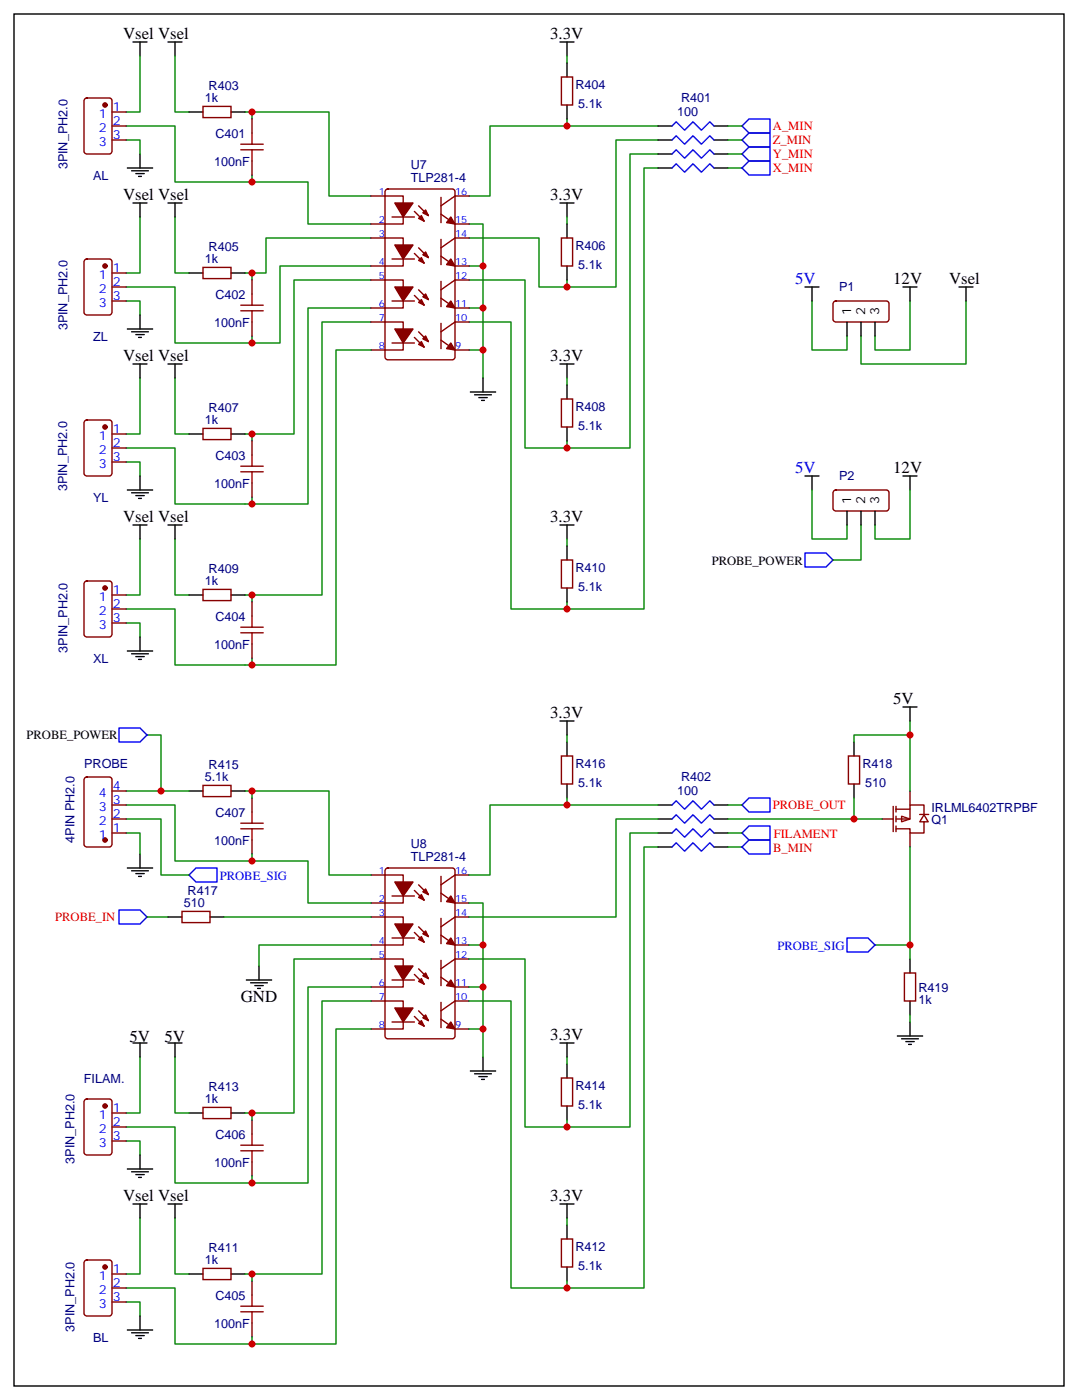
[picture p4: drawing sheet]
<svg xmlns="http://www.w3.org/2000/svg" width="272mm" height="353mm" viewBox="0 0 272 353" stroke-linecap="round" stroke-linejoin="round" font-family="sans-serif">
<g fill="none" stroke="#008700" stroke-width=".35">
<path d="M35.3 14.1v14.1h-3.6M44.1 14.1v14.1h3.5M142.9 14.1v1.8M31.7 35.3h3.6v3.5M31.7 31.8h12.4v14.1h19.4v-1.8M61.7 28.2h21.2v21.2h10.6M63.5 28.2v1.8M142.9 30v1.8M165.8 38.8h-7.1v74.1h-26.4v-42.3h-14.1M165.8 35.3h-10.6v37h-19.4v-12.3h-17.6M165.8 31.8h-42.3v17.6h-5.3M183.4 31.8h3.6"/>
<path d="M183.4 35.3h3.6M183.4 38.8h3.6M35.3 54.7v14.1h-3.6M44.1 54.7v14.1h3.5M63.5 45.9h14.1v10.5h15.9M93.5 60h-26.5v8.8h-5.3M118.2 56.4h3.5v38.8M142.9 54.7v1.7M165.8 42.3h-3.5v111.2h-33.5v-72.4h-10.6M183.4 42.3h3.6M31.7 72.3h12.4v14.1h19.4v-1.7M31.7 75.8h3.6v3.6"/>
<path d="M63.5 68.8v1.8M93.5 67h-22.9v19.4h-7.1M93.5 77.6h-15.9v49.4h-14.1v-1.8M93.5 70.6h-19.4v38.8h-12.4M118.2 77.6h3.5M118.2 67h3.5M142.9 70.6v1.7M204.6 75.8v12.4h8.8v-3.5M229.3 75.8v12.4h-8.8v-3.5M243.4 75.8v15.9h-26.4v-7M35.3 95.2v14.2h-3.6M44.1 95.2v14.2h3.5"/>
<path d="M93.5 81.1h-12.4v68.8h-19.4M118.2 88.2h3.5M142.9 95.2v1.8M31.7 116.4h3.6v3.5M63.5 109.4v1.7M142.9 111.1v1.8M35.3 135.8v14.1h-3.6M44.1 135.8v14.1h3.5M142.9 135.8v1.8M204.6 123.5v12.3h8.8v-3.5M217 132.3v8.8h-7.1M229.3 123.5v12.3h-8.8v-3.5"/>
<path d="M31.7 157h3.6v3.5M63.5 149.9v1.8M142.9 151.7v1.8M63.5 165.8v1.8M31.7 199.3h15.9M37 185.2h3.6v14.1M61.7 199.3h21.2v21.2h10.6M63.5 199.3v1.8M31.7 209.9h3.6v5.3M63.5 217h14.1v10.5h15.9M165.8 213.4h-3.5v111.2h-33.5v-72.4h-10.6M165.8 209.9h-7.1v74.1h-26.4v-42.3h-14.1"/>
<path d="M165.8 202.8h-42.3v17.7h-5.3M183.4 213.4h3.6M183.4 209.9h3.6M183.4 202.8h3.6M37 231.1h5.3M56.4 231.1h37.1M93.5 238.1h-28.2v5.3M118.2 227.5h3.5v38.8M118.2 238.1h3.5M93.5 259.3h-8.8v79.4h-40.6v-14.1h-12.4M93.5 252.2h-12.4v68.8h-19.4M93.5 248.7h-15.9v49.4h-14.1v-1.8"/>
<path d="M93.5 241.7h-19.4v38.8h-12.4M118.2 248.7h3.5M118.2 259.3h3.5M35.3 266.3v14.2h-3.6M44.1 266.3v14.2h3.5M142.9 266.3v1.8M31.7 284h12.4v14.1h19.4M31.7 287.5h3.6v3.5M63.5 280.5v1.7M142.9 282.2v1.8M35.3 306.9v14.1h-3.6M44.1 306.9v14.1h3.5"/>
<path d="M142.9 306.9v1.8M31.7 328.1h3.6v3.5M63.5 321v1.8M63.5 336.9v1.8M142.9 322.8v1.8"/>
</g>
<g fill="none" stroke="#000" stroke-width=".35">
<path d="M3.5 3.5h264.6v345.7h-264.6zM33.5 10.6h3.5M35.3 10.6v3.5M42.3 10.6h3.6M44.1 10.6v3.5M141.1 10.6h3.5M142.9 10.6v3.5M142.9 15.9v3.5M35.3 38.8v3.5M47.6 28.2h3.6M58.2 28.2h3.5M142.9 26.5v3.5"/>
<path d="M165.8 31.8h3.5M165.8 35.3h3.5M165.8 38.8h3.5M179.9 31.8h3.5M179.9 35.3h3.5M179.9 38.8h3.5M32.1 42.3h6.4M33.2 43h4.2M33.5 51.2h3.5M34.2 43.7h2.1M34.9 44.5h.7M35.3 51.2v3.5"/>
<path d="M42.3 51.2h3.6M44.1 51.2v3.5M141.1 51.2h3.5M142.9 51.2v3.5M142.9 56.4v3.6M165.8 42.3h3.5M179.9 42.3h3.5M35.3 79.4v3.5M47.6 68.8h3.6M58.2 68.8h3.5M142.9 67v3.6M202.8 72.3h3.6"/>
<path d="M204.6 72.3v3.5M227.5 72.3h3.6M229.3 72.3v3.5M241.7 72.3h3.5M243.4 72.3v3.5M32.1 82.9h6.4M33.2 83.6h4.2M33.5 91.7h3.5M34.2 84.3h2.1M34.9 85h.7M35.3 91.7v3.5M42.3 91.7h3.6"/>
<path d="M44.1 91.7v3.5M118.5 98.8h6.4M119.6 99.5h4.2M121.7 95.2v3.6M141.1 91.7h3.5M142.9 91.7v3.5M142.9 97v3.5M213.4 81.1v3.6M217 81.1v3.6M220.5 81.1v3.6M35.3 119.9v3.6M47.6 109.4h3.6"/>
<path d="M58.2 109.4h3.5M120.6 100.2h2.2M121.4 100.9h.7M142.9 107.6v3.5M202.8 119.9h3.6M204.6 119.9v3.6M227.5 119.9h3.6M229.3 119.9v3.6M32.1 123.5h6.4M33.2 124.2h4.2M33.5 132.3h3.5M34.2 124.9h2.1"/>
<path d="M34.9 125.6h.7M35.3 132.3v3.5M42.3 132.3h3.6M44.1 132.3v3.5M141.1 132.3h3.5M142.9 132.3v3.5M142.9 137.6v3.5M213.4 128.8v3.5M217 128.8v3.5M220.5 128.8v3.5M47.6 149.9h3.6M58.2 149.9h3.5"/>
<path d="M142.9 148.2v3.5M32.1 164h6.4M33.2 164.7h4.2M34.2 165.5h2.1M34.9 166.2h.7M35.3 160.5v3.5M47.6 199.3h3.6M58.2 199.3h3.5M32.1 218.7h6.4M33.2 219.4h4.2M35.3 215.2v3.5M165.8 202.8h3.5"/>
<path d="M165.8 206.4h3.5M165.8 209.9h3.5M165.8 213.4h3.5M179.9 202.8h3.5M179.9 206.4h3.5M179.9 209.9h3.5M179.9 213.4h3.5M34.2 220.1h2.1M34.9 220.8h.7M42.3 231.1h3.6M52.9 231.1h3.5M62.1 246.9h6.3"/>
<path d="M63.1 247.7h4.3M64.2 248.4h2.1M64.9 249.1h.7M65.3 243.4v3.5M33.5 262.8h3.5M35.3 262.8v3.5M42.3 262.8h3.6M44.1 262.8v3.5M118.5 269.9h6.4M119.6 270.6h4.2M120.6 271.3h2.2M121.4 272h.7"/>
<path d="M121.7 266.3v3.6M141.1 262.8h3.5M142.9 262.8v3.5M142.9 268.1v3.5M142.9 278.7v3.5M32.1 294.6h6.4M33.2 295.3h4.2M34.2 296h2.1M34.9 296.7h.7M35.3 291v3.6M47.6 280.5h3.6M58.2 280.5h3.5"/>
<path d="M33.5 303.4h3.5M35.3 303.4v3.5M42.3 303.4h3.6M44.1 303.4v3.5M141.1 303.4h3.5M142.9 303.4v3.5M142.9 308.7v3.5M142.9 319.3v3.5M32.1 335.1h6.4M33.2 335.8h4.2M34.2 336.6h2.1M34.9 337.3h.7"/>
<path d="M35.3 331.6v3.5M47.6 321h3.6M58.2 321h3.5"/>
</g>
<g fill="none" stroke="#00f" stroke-width=".35">
<path d="M169.3 31.8l1.1-1.1 2.1 2.1 2.1-2.1 2.1 2.1 2.2-2.1 1 1.1M169.3 35.3l1.1-1.1 2.1 2.1 2.1-2.1 2.1 2.1 2.2-2.1 1 1.1M169.3 38.8l1.1-1.1 2.1 2.2 2.1-2.2 2.1 2.2 2.2-2.2 1 1.1M187 31.8l1.7-1.8h5.3v3.5h-5.3zM188.7 37h5.3v3.6h-5.3l-1.7-1.8zM188.7 33.5h5.3v3.5h-5.3l-1.7-1.7zM169.3 42.3l1.1-1 2.1 2.1 2.1-2.1 2.1 2.1 2.2-2.1 1 1M188.7 40.6h5.3v3.5h-5.3l-1.7-1.8zM202.8 139.3h5.3l1.8 1.8-1.8 1.8h-5.3zM30 183.4h5.3l1.7 1.8-1.7 1.8h-5.3zM169.3 202.8l1.1-1 2.1 2.1 2.1-2.1 2.1 2.1 2.2-2.1 1 1M169.3 206.4l1.1-1.1 2.1 2.1 2.1-2.1 2.1 2.1 2.2-2.1 1 1.1"/>
<path d="M169.3 209.9l1.1-1.1 2.1 2.2 2.1-2.2 2.1 2.2 2.2-2.2 1 1.1M169.3 213.4l1.1-1 2.1 2.1 2.1-2.1 2.1 2.1 2.2-2.1 1 1M187 213.4l1.7-1.7h5.3v3.5h-5.3zM187 209.9l1.7-1.8h5.3v3.6h-5.3zM187 202.8l1.7-1.7h5.3v3.5h-5.3zM30 229.3h5.3l1.7 1.8-1.7 1.7h-5.3z"/>
</g>
<g fill="none" stroke="#870000" stroke-width=".35">
<path d="M141.5 19.4h2.8v7.1h-2.8zM51.2 26.8h7v2.8h-7zM63.5 30v3.5M63.5 40.6v3.5M93.5 60h8.1v7h-8.1M93.5 49.4h8.1v7h-8.1M97.2 47.8l.5-.2h16.2a.71 .71 0 0 1 .8 .7l-.1 41.9-.7 .5h-16.2l-.5-.3-.2-.4v-41.7zM98.8 54.7h5.6M104.4 53.3l2.5 2.4M105.5 51.9l2.4 2.4M111.1 49.7v6.4M111.1 54l3.6 2.4h3.5"/>
<path d="M118.2 60h-3.5l-3.6 2.4M118.2 49.4h-3.5l-3.6 2.5M141.5 60h2.8v7h-2.8zM51.2 67.4h7v2.8h-7zM63.5 70.6v3.5M93.5 70.6h8.1v7h-8.1M98.8 75.8h5.6M98.8 65.3h5.6M104.4 74.4l2.5 2.5M104.4 63.9l2.5 2.4M105.5 73l2.4 2.5M105.5 62.4l2.4 2.5"/>
<path d="M111.1 60.3v6.4M111.1 70.9v6.4M111.1 75.1l3.6 2.5h3.5M111.1 64.6l3.6 2.4h3.5M118.2 70.6h-3.5l-3.6 2.4M210.1 76.1l.5-.3h12.7a.71 .71 0 0 1 .7 .8v3.8l-.4 .7h-13l-.5-.2-.2-.5v-3.8zM63.5 81.1v3.6M93.5 81.1h8.1v7.1h-8.1M98.8 86.4h5.6M104.4 85l2.5 2.5M105.5 83.6l2.4 2.5M111.1 81.5v6.3"/>
<path d="M111.1 85.7l3.6 2.5h3.5M118.2 81.1h-3.5l-3.6 2.5M51.2 108h7v2.8h-7zM63.5 111.1v3.6M141.5 100.5h2.8v7.1h-2.8zM63.5 121.7v3.5M210.1 123.7l.5-.2h12.7a.71 .71 0 0 1 .7 .7v3.9l-.4 .6-13 .1-.5-.3-.2-.4v-3.9zM51.2 148.5h7v2.8h-7zM63.5 151.7v3.5M141.5 141.1h2.8v7.1h-2.8zM63.5 162.3v3.5M51.2 197.9h7v2.8h-7z"/>
<path d="M63.5 201.1v3.5M63.5 211.7v3.5M97.2 218.9l.5-.2h16.2a.71 .71 0 0 1 .8 .7l-.1 41.9-.7 .5h-16.2l-.5-.3-.2-.4v-41.7zM45.9 229.7h7v2.8h-7zM93.5 231.1h8.1v7h-8.1M93.5 220.5h8.1v7h-8.1M98.8 236.4h5.6M98.8 225.8h5.6M104.4 234.9l2.5 2.5M104.4 224.4l2.5 2.4M105.5 233.5l2.4 2.5M105.5 223l2.4 2.4"/>
<path d="M111.1 220.8v6.4M111.1 231.4v6.4M111.1 235.7l3.6 2.4h3.5M111.1 225.1l3.6 2.4h3.5M118.2 231.1h-3.5l-3.6 2.4M118.2 220.5h-3.5l-3.6 2.5M93.5 252.2h8.1v7.1h-8.1M93.5 241.7h8.1v7h-8.1M98.8 257.5h5.6M98.8 246.9h5.6M104.4 256.1l2.5 2.5M104.4 245.5l2.5 2.5"/>
<path d="M105.5 254.7l2.4 2.5M105.5 244.1l2.4 2.5M111.1 242v6.4M111.1 252.6v6.3M111.1 256.8l3.6 2.5h3.5M111.1 246.2l3.6 2.5h3.5M118.2 252.2h-3.5l-3.6 2.5M118.2 241.7h-3.5l-3.6 2.4M51.2 279h7v2.9h-7zM141.5 271.6h2.8v7.1h-2.8zM63.5 282.2v3.6M63.5 292.8v3.5"/>
<path d="M51.2 319.6h7v2.8h-7zM141.5 312.2h2.8v7.1h-2.8zM63.5 322.8v3.5M63.5 333.4v3.5"/>
</g>
<g fill="#870000" stroke="#870000" stroke-width=".35">
<path d="M99.5 82.9h4.6l-2.5 3.5z"/>
<path d="M107.2 84.7l.7 1.4-1.4-.7z"/>
<path d="M106.2 86.1l.7 1.4-1.4-.7z"/>
<path d="M113.6 86.4l1.1 1.8-2.2-.4z"/>
<path d="M99.5 72.3h4.6l-2.5 3.5z"/>
<path d="M106.5 74.8l.7-.7 .7 1.4z"/>
<path d="M106.2 75.5l.7 1.4-1.4-.7z"/>
<path d="M113.6 75.8l1.1 1.8-2.2-.3z"/>
<path d="M99.5 61.7h4.6l-2.5 3.6z"/>
<path d="M107.2 63.5l.7 1.4-1.4-.7z"/>
<path d="M105.5 65.6l.7-.7 .7 1.4z"/>
<path d="M113.6 65.3l1.1 1.7-2.2-.3z"/>
<path d="M99.5 51.2h4.6l-2.5 3.5z"/>
<path d="M107.2 52.9l.7 1.4-1.4-.7z"/>
<path d="M106.2 54.3l.7 1.4-1.4-.7z"/>
<path d="M113.6 54.7l1.1 1.7-2.2-.3z"/>
<path d="M99.5 254h4.6l-2.5 3.5z"/>
<path d="M106.5 256.5l.7-.7 .7 1.4z"/>
<path d="M106.2 257.2l.7 1.4-1.4-.7z"/>
<path d="M113.6 257.5l1.1 1.8-2.2-.4z"/>
<path d="M99.5 243.4h4.6l-2.5 3.5z"/>
<path d="M107.2 245.2l.7 1.4-1.4-.7z"/>
<path d="M105.5 247.3l.7-.7 .7 1.4z"/>
<path d="M113.6 246.9l1.1 1.8-2.2-.3z"/>
<path d="M99.5 232.8h4.6l-2.5 3.6z"/>
<path d="M106.5 235.3l.7-.7 .7 1.4z"/>
<path d="M105.5 236.7l.7-.7 .7 1.4z"/>
<path d="M113.6 236.4l1.1 1.7-2.2-.3z"/>
<path d="M99.5 222.2h4.6l-2.5 3.6z"/>
<path d="M106.5 224.7l.7-.7 .7 1.4z"/>
<path d="M105.5 226.1l.7-.7 .7 1.4z"/>
<path d="M113.6 225.8l1.1 1.7-2.2-.3z"/>
</g>
<g fill="none" stroke="#a10000" stroke-width=".35">
<path d="M60.7 36.3h5.6M60.7 37.7h5.6M63.5 33.5v2.8M63.5 37.7v2.9M60.7 76.9h5.6M60.7 78.3h5.6M63.5 74.1v2.8M63.5 78.3v2.8M60.7 117.5h5.6M60.7 118.9h5.6M63.5 114.7v2.8M63.5 118.9v2.8"/>
<path d="M60.7 158h5.6M60.7 159.5h5.6M63.5 155.2v2.8M63.5 159.5v2.8M60.7 207.4h5.6M60.7 208.8h5.6M63.5 204.6v2.8M63.5 208.8v2.9M60.7 288.6h5.6M60.7 290h5.6M63.5 285.8v2.8M63.5 290v2.8"/>
<path d="M60.7 329.1h5.6M60.7 330.6h5.6M63.5 326.3v2.8M63.5 330.6v2.8"/>
</g>
<path d="M227.2 205.7l2.1 .7-2.1 .7z" fill="#fff" stroke="#870000" stroke-width=".35"/>
<g fill="none" stroke="#870000" stroke-width=".35">
<path d="M21.4 24.9l.5-.2h5.6a.71 .71 0 0 1 .7 .7v13l-.7 .4h-5.6l-.5-.2-.2-.5v-12.7zM28.2 28.2h3.5M28.2 31.8h3.5M28.2 35.3h3.5M21.4 65.5l.5-.2h5.6a.71 .71 0 0 1 .7 .7v12.9l-.7 .5h-5.6l-.5-.3-.2-.4v-12.7zM28.2 68.8h3.5M28.2 72.3h3.5M28.2 75.8h3.5M21.4 106l.5-.2h5.6a.71 .71 0 0 1 .7 .7v13l-.7 .4h-5.6l-.5-.2-.2-.5v-12.7zM28.2 109.4h3.5M28.2 112.9h3.5M28.2 116.4h3.5"/>
<path d="M21.4 146.6l.5-.2h5.6a.71 .71 0 0 1 .7 .7v13l-.7 .4h-5.6l-.5-.2-.2-.5v-12.7zM28.2 149.9h3.5M28.2 153.5h3.5M28.2 157h3.5M21.4 196l.5-.2h5.6a.71 .71 0 0 1 .7 .7v16.5l-.7 .4h-5.6l-.5-.2-.2-.5v-16.2zM28.2 199.3h3.5M141.5 190.5h2.8v7.1h-2.8zM213.8 190.5h2.8v7.1h-2.8zM229.3 199.3v3.5M28.2 206.4h3.5M28.2 209.9h3.5M28.2 202.8h3.5"/>
<path d="M222.2 206.4h2.9M225.1 203.2v6.4M225.8 203.9h3.5M225.8 203.2v1.4M225.8 205.7v1.4M225.8 208.1v1.5M229.3 209.9v3.5M231.8 205.2h2.2M232.8 205.3l1.1 1.8h-2.1zM232.8 207.1v2.8h-3.5v-1.1h-3.5M232.8 205.3v-2.5h-3.5v3.6h-3.5M227.9 245.2h2.8v7h-2.8z"/>
<path d="M21.4 277.1l.5-.2h5.6a.71 .71 0 0 1 .7 .7v13l-.7 .4h-5.6l-.5-.2-.2-.5v-12.7zM28.2 280.5h3.5M28.2 284h3.5M28.2 287.5h3.5M21.4 317.7l.5-.2h5.6a.71 .71 0 0 1 .7 .7v13l-.7 .4h-5.6l-.5-.2-.2-.5v-12.7zM28.2 321h3.5M28.2 324.6h3.5M28.2 328.1h3.5"/>
</g>
<g fill="none" stroke="#000" stroke-width=".35">
<path d="M227.5 178.2h3.6M229.3 178.2v3.5M141.1 181.7h3.5M142.9 181.7v3.5M142.9 187v3.5M142.9 197.6v3.5M215.2 187v3.5M215.2 197.6v3.5M229.3 241.7v3.5M229.3 252.2v3.6M229.3 257.5v3.6M226.1 261.1h6.4"/>
<path d="M227.2 261.8h4.2M228.2 262.5h2.2M229 263.2h.7"/>
</g>
<g fill="none" stroke="#008700" stroke-width=".35">
<path d="M93.5 88.2h-8.8v79.4h-40.6v-14.1h-12.4M31.7 112.9h12.4v14.1h19.4M142.9 185.2v1.8M215.2 187v-1.8h14.1v14.1M229.3 181.7v3.5M31.7 206.4h8.9v14.1h7M31.7 202.8h12.4v14.2h19.4v-1.8M142.9 201.1v1.7M165.8 206.4h-10.6v24.7h-37M183.4 206.4h38.8M215.2 201.1v5.3M229.3 213.4v28.3"/>
<path d="M220.5 238.1h8.8M229.3 255.8v1.7"/>
</g>
<path d="M47.6 220.5l1.8-1.8h5.3v3.5h-5.3zM213.4 236.4h5.3l1.8 1.7-1.8 1.8h-5.3z" fill="none" stroke="#00f" stroke-width=".35"/>
<g fill="#870000" stroke="#870000" stroke-width=".35">
<circle cx="26.5" cy="26.5" r=".53"/>
<circle cx="26.5" cy="67" r=".53"/>
<circle cx="26.5" cy="107.6" r=".53"/>
<circle cx="26.5" cy="148.2" r=".53"/>
<circle cx="26.5" cy="278.7" r=".53"/>
<circle cx="26.5" cy="319.3" r=".53"/>
<circle cx="26.5" cy="211.7" r=".53"/>
</g>
<g fill="#c00">
<circle cx="121.7" cy="88.2" r=".88"/>
<circle cx="121.7" cy="77.6" r=".88"/>
<circle cx="121.7" cy="67" r=".88"/>
<circle cx="142.9" cy="153.5" r=".88"/>
<circle cx="142.9" cy="112.9" r=".88"/>
<circle cx="142.9" cy="72.3" r=".88"/>
<circle cx="142.9" cy="31.7" r=".88"/>
<circle cx="63.5" cy="127" r=".88"/>
<circle cx="63.5" cy="167.6" r=".88"/>
<circle cx="63.5" cy="86.4" r=".88"/>
<circle cx="63.5" cy="68.8" r=".88"/>
<circle cx="63.5" cy="45.9" r=".88"/>
<circle cx="63.5" cy="149.9" r=".88"/>
<circle cx="63.5" cy="109.4" r=".88"/>
<circle cx="63.5" cy="28.2" r=".88"/>
<circle cx="142.9" cy="324.6" r=".88"/>
<circle cx="63.5" cy="338.7" r=".88"/>
<circle cx="63.5" cy="321" r=".88"/>
<circle cx="63.5" cy="298.1" r=".88"/>
<circle cx="142.9" cy="284" r=".88"/>
<circle cx="63.5" cy="280.5" r=".88"/>
<circle cx="63.5" cy="199.3" r=".88"/>
<circle cx="40.6" cy="199.3" r=".88"/>
<circle cx="121.7" cy="238.1" r=".88"/>
<circle cx="121.7" cy="248.7" r=".88"/>
<circle cx="121.7" cy="259.3" r=".88"/>
<circle cx="229.3" cy="238.1" r=".88"/>
<circle cx="229.3" cy="185.2" r=".88"/>
<circle cx="215.2" cy="206.4" r=".88"/>
<circle cx="142.9" cy="202.8" r=".88"/>
<circle cx="63.5" cy="217" r=".88"/>
</g>
<g font-size="4.2">
<text x="31" y="9.9">Vsel Vsel</text>
<text x="138.6" y="9.9">3.3V</text>
<text x="31" y="50.4">Vsel Vsel</text>
<text x="138.6" y="50.4">3.3V</text>
<text x="225.1" y="71.6">12V</text>
<text x="239.2" y="71.6">Vsel</text>
<text x="31" y="91">Vsel Vsel</text>
<text x="138.6" y="91">3.3V</text>
<text x="225.1" y="119.2">12V</text>
<text x="31" y="131.6">Vsel Vsel</text>
<text x="138.6" y="131.6">3.3V</text>
<text x="225.1" y="177.4">5V</text>
<text x="138.6" y="181">3.3V</text>
<text x="60.7" y="252.6">GND</text>
<text x="32.7" y="262.4">5V</text>
<text x="41.5" y="262.4">5V</text>
<text x="138.6" y="262.1">3.3V</text>
<text x="31" y="302.7">Vsel Vsel</text>
<text x="138.6" y="302.7">3.3V</text>
</g>
<g font-size="4.2" fill="#00f">
<text x="200.4" y="71.6">5V</text>
<text x="200.4" y="119.2">5V</text>
</g>
<g font-size="3.2" fill="#000080">
<text x="52.6" y="22.6">R403</text>
<text x="145" y="22.3">R404</text>
<text x="51.6" y="25.8">1k</text>
<text x="145.7" y="27.2">5.1k</text>
<text x="170.6" y="29.3">100</text>
<text x="171.6" y="25.8">R401</text>
<text x="54.3" y="34.7">C401</text>
<text x="54" y="41.7">100nF</text>
<text x="17" y="42.7" transform="rotate(-90 17 42.7)">3PIN_PH2.0</text>
<text x="23.4" y="45.4">AL</text>
<text x="103.5" y="45.7">TLP281-4</text>
<text x="103.5" y="42.5">U7</text>
<text x="52.6" y="63.2">R405</text>
<text x="145" y="62.9">R406</text>
<text x="51.6" y="66.3">1k</text>
<text x="145.7" y="67.8">5.1k</text>
<text x="54.3" y="75.3">C402</text>
<text x="211.4" y="73.5">P1</text>
<text x="17" y="83.3" transform="rotate(-90 17 83.3)">3PIN_PH2.0</text>
<text x="54" y="82.3">100nF</text>
<text x="23.4" y="86">ZL</text>
<text x="51.6" y="106.9">1k</text>
<text x="52.6" y="103.8">R407</text>
<text x="145" y="103.5">R408</text>
<text x="145.7" y="108.4">5.1k</text>
<text x="54.3" y="115.8">C403</text>
<text x="17" y="123.8" transform="rotate(-90 17 123.8)">3PIN_PH2.0</text>
<text x="54" y="122.9">100nF</text>
<text x="211.4" y="121.1">P2</text>
<text x="23.4" y="126.6">YL</text>
<text x="51.6" y="147.5">1k</text>
<text x="52.6" y="144.3">R409</text>
<text x="145" y="144">R410</text>
<text x="145.7" y="149">5.1k</text>
<text x="54.3" y="156.4">C404</text>
<text x="17" y="164.4" transform="rotate(-90 17 164.4)">3PIN_PH2.0</text>
<text x="23.4" y="167.1">XL</text>
<text x="54" y="163.5">100nF</text>
<text x="21.2" y="193.4">PROBE</text>
<text x="51.6" y="196.8">5.1k</text>
<text x="52.6" y="193.7">R415</text>
<text x="145" y="193.4">R416</text>
<text x="171.6" y="196.9">R402</text>
<text x="217.3" y="193.4">R418</text>
<text x="145.7" y="198.3">5.1k</text>
<text x="170.6" y="200.4">100</text>
<text x="218" y="198.3">510</text>
<text x="54.3" y="205.8">C407</text>
<text x="234.7" y="204.5">IRLML6402TRPBF</text>
<text x="234.7" y="207.7">Q1</text>
<text x="18.8" y="212.4" transform="rotate(-90 18.8 212.4)">4PIN PH2.0</text>
<text x="54" y="212.8">100nF</text>
<text x="103.5" y="213.6">U8</text>
<text x="103.5" y="216.8">TLP281-4</text>
<text x="47.3" y="225.5">R417</text>
<text x="46.3" y="228.6">510</text>
<text x="231.4" y="249.9">R419</text>
<text x="231.4" y="253">1k</text>
<text x="21.2" y="272.8">FILAM.</text>
<text x="52.6" y="274.8">R413</text>
<text x="145" y="274.6">R414</text>
<text x="51.6" y="278">1k</text>
<text x="145.7" y="279.5">5.1k</text>
<text x="54.3" y="286.9">C406</text>
<text x="18.8" y="293.2" transform="rotate(-90 18.8 293.2)">3PIN_PH2.0</text>
<text x="54" y="294">100nF</text>
<text x="52.6" y="315.4">R411</text>
<text x="145" y="315.1">R412</text>
<text x="51.6" y="318.6">1k</text>
<text x="145.7" y="320.1">5.1k</text>
<text x="54.3" y="327.5">C405</text>
<text x="18.8" y="335.5" transform="rotate(-90 18.8 335.5)">3PIN_PH2.0</text>
<text x="54" y="334.6">100nF</text>
<text x="23.4" y="338.2">BL</text>
</g>
<g font-size="3.2" fill="#00f">
<text x="24.9" y="29.6">1</text>
<text x="28.4" y="27.9">1</text>
<text x="24.9" y="33.2">2</text>
<text x="28.4" y="31.4">2</text>
<text x="28.4" y="34.9">3</text>
<text x="24.9" y="36.7">3</text>
<text x="24.9" y="70.2">1</text>
<text x="28.4" y="68.4">1</text>
<text x="28.4" y="72">2</text>
<text x="24.9" y="73.7">2</text>
<text x="24.9" y="77.3">3</text>
<text x="28.4" y="75.5">3</text>
<text x="24.9" y="110.8">1</text>
<text x="28.4" y="109">1</text>
<text x="28.4" y="112.5">2</text>
<text x="24.9" y="114.3">2</text>
<text x="24.9" y="117.8">3</text>
<text x="28.4" y="116.1">3</text>
<text x="28.4" y="149.6">1</text>
<text x="24.9" y="151.3">1</text>
<text x="24.9" y="154.9">2</text>
<text x="28.4" y="153.1">2</text>
<text x="24.9" y="158.4">3</text>
<text x="28.4" y="156.6">3</text>
<text x="24.9" y="200.7">4</text>
<text x="28.4" y="202.5">3</text>
<text x="28.4" y="199">4</text>
<text x="24.9" y="207.8">2</text>
<text x="24.9" y="204.3">3</text>
<text x="28.4" y="209.6">1</text>
<text x="28.4" y="206">2</text>
<text x="24.9" y="211.3">1</text>
<text x="55.4" y="221.8">PROBE_SIG</text>
<text x="195.9" y="239.4">PROBE_SIG</text>
<text x="24.9" y="281.9">1</text>
<text x="28.4" y="280.1">1</text>
<text x="24.9" y="285.4">2</text>
<text x="28.4" y="283.6">2</text>
<text x="28.4" y="287.2">3</text>
<text x="24.9" y="288.9">3</text>
<text x="24.9" y="322.4">1</text>
<text x="28.4" y="320.7">1</text>
<text x="24.9" y="326">2</text>
<text x="24.9" y="329.5">3</text>
<text x="28.4" y="324.2">2</text>
<text x="28.4" y="327.7">3</text>
</g>
<g font-size="3.2" fill="#f00">
<text x="194.8" y="32.9">A_MIN</text>
<text x="194.8" y="39.9">Y_MIN</text>
<text x="194.8" y="36.4">Z_MIN</text>
<text x="194.8" y="43.5">X_MIN</text>
<text x="194.7" y="204">PROBE_OUT</text>
<text x="194.8" y="214.6">B_MIN</text>
<text x="195" y="211">FILAMENT</text>
<text x="13.9" y="232.2">PROBE_IN</text>
</g>
<g font-size="3.2">
<text x="214.5" y="79.4" transform="rotate(-90 214.5 79.4)">1</text>
<text x="218" y="79.4" transform="rotate(-90 218 79.4)">2</text>
<text x="221.5" y="79.4" transform="rotate(-90 221.5 79.4)">3</text>
<text x="214.5" y="127" transform="rotate(-90 214.5 127)">1</text>
<text x="218" y="127" transform="rotate(-90 218 127)">2</text>
<text x="221.5" y="127" transform="rotate(-90 221.5 127)">3</text>
<text x="179.3" y="142.4">PROBE_POWER</text>
<text x="6.7" y="186.3">PROBE_POWER</text>
</g>
<g font-size="2.5" fill="#00f">
<text x="95.4" y="49">1</text>
<text x="114.7" y="49">16</text>
<text x="95.4" y="59.6">3</text>
<text x="95.4" y="56.1">2</text>
<text x="114.7" y="59.6">14</text>
<text x="114.7" y="56.1">15</text>
<text x="95.4" y="70.2">5</text>
<text x="95.4" y="66.7">4</text>
<text x="114.7" y="70.2">12</text>
<text x="114.7" y="66.7">13</text>
<text x="95.4" y="77.3">6</text>
<text x="114.7" y="77.3">11</text>
<text x="95.4" y="80.8">7</text>
<text x="114.7" y="80.8">10</text>
<text x="95.4" y="87.8">8</text>
<text x="114.7" y="87.8">9</text>
<text x="95.4" y="220.1">1</text>
<text x="114.7" y="220.1">16</text>
<text x="95.4" y="227.2">2</text>
<text x="114.7" y="227.2">15</text>
<text x="95.4" y="230.7">3</text>
<text x="114.7" y="230.7">14</text>
<text x="95.4" y="237.8">4</text>
<text x="114.7" y="237.8">13</text>
<text x="95.4" y="241.3">5</text>
<text x="114.7" y="241.3">12</text>
<text x="95.4" y="251.9">7</text>
<text x="95.4" y="248.4">6</text>
<text x="114.7" y="251.9">10</text>
<text x="114.7" y="248.4">11</text>
<text x="95.4" y="258.9">8</text>
<text x="114.7" y="258.9">9</text>
</g>
</svg>
